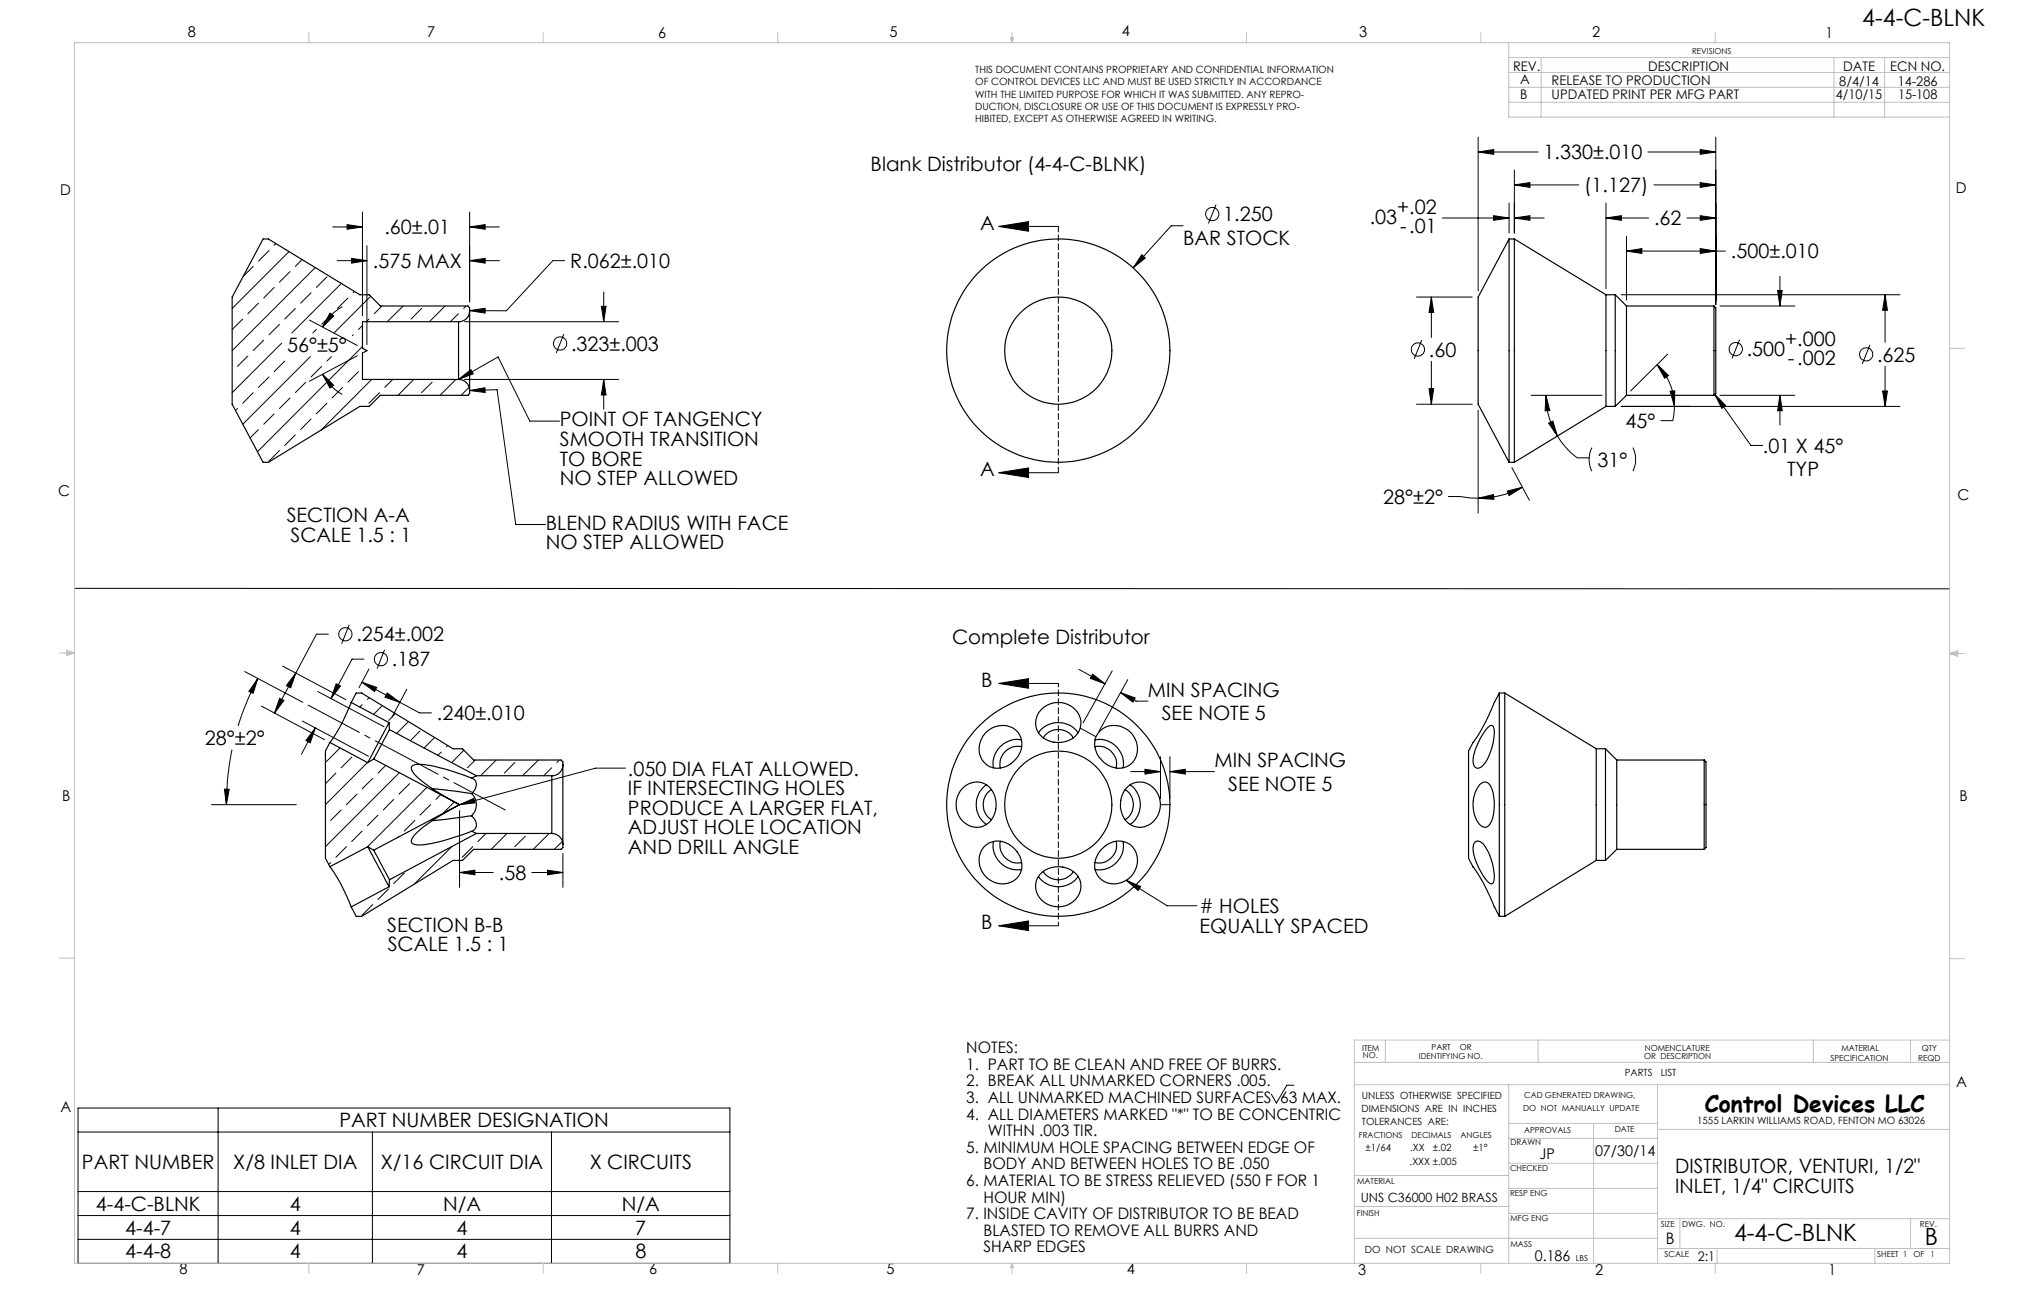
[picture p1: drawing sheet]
<svg xmlns="http://www.w3.org/2000/svg" width="432mm" height="279mm" viewBox="0 0 432 279" stroke-linecap="round" stroke-linejoin="round" font-family="sans-serif">
<g fill="none" stroke="#000" stroke-width=".21">
<path d="M315.3 32.4l3.4-.5v1zM315.3 29.2v32.9M315.3 32.4h12.8M323.1 39.4l3.3-.5v1.1zM323.1 36.3v13.4M323.1 39.4h13.7M351.6 32.4h14.4M352.8 39.4h13.2M362.7 31.9l3.3 .5-3.3 .5zM362.7 38.9l3.3 .5-3.3 .6zM366 29.2v35.8M54 56.8l-2.1 2.2"/>
<path d="M57.4 53.4l-2.3 2.3M58.9 52l-.4 .3M61.7 53.7l-12.2 12.1M61.9 57.9l-2.3 2.3M64.5 55.4l-1.5 1.4M67.2 57.1l-17.7 17.7M69.7 59.1l-2.2 2.2M71 48.4h6.3M71.9 55.6h6.4M74 47.9l3.3 .5-3.3 .5zM75 55.1l3.3 .5-3.3 .5zM77.3 45.2v22.1"/>
<path d="M78.3 52.4v21.1M100.2 48.4l3.3-.5v1zM100.2 55.6l3.3-.5v1zM100.2 55.6h6.3M100.2 45.2v19.2M100.2 48.4h6.3M120.5 55.6h-2.6l-9.9 10.7h-7.8M213.1 48.3l6.3-1v2zM213.1 48.3h12.7M243.6 54.3l.7 .7-2.5 2.1zM252.4 48.2h-2.5l-8.1 8.9M259.4 43.6l-1.6 4.1"/>
<path d="M307.7 46.5h14.2M318.6 46l3.3 .5-3.3 .5zM321.9 43.3v6.4M323.1 46.5l3.3-.5v1zM323.1 46.5h6.3M342.6 46.5l3.3-.5v1zM342.6 46.5h9.1M342.6 43.3v18.3M347 53.6l3.3-.6v1zM347 50.4v13.6M347 53.6h21.1M359.9 46.5h6.1"/>
<path d="M362.7 53l3.3 .6-3.3 .4zM362.7 46l3.3 .5-3.3 .5zM379.7 58.9v6.4M51.8 68.1l-2.3 2.2M52.9 75.9l-2.2 2.2M55.1 64.7l-2.2 2.2M56.3 72.5l-2.3 2.3M58.5 61.3l-2.2 2.3M59.6 69.2l-2.2 2.2M60.1 73.2l-10.6 10.5M60.7 77l-2.2 2.3M63 65.8l-2.3 2.3"/>
<path d="M66 68.3l10.2 5.4M66.2 76.1l-14.4 14.4M66.4 62.4l-2.3 2.3M67.5 70.3l-.8 .7M68.6 78.1l-2.2 2.3M68.8 79.8l2.4 2.4-.8 .6zM68.8 79.8l.2 .4a10.6 10.6 0 0 0 4 3.9M70.4 66.8l.8 .6-2.4 2.3zM70.7 76.1l-1 .9M70.8 66.9l-2.2 2.3M72.8 60.5l-10.5 10.5M73 65.4a10.4 10.4 0 0 0-4.2 4.3"/>
<path d="M74.2 63.6l-2.2 2.2M75.4 71.4l-.2 .2M75.6 62.2l-.2 .2M76.2 75.9l-10.2 5.4M76.5 79.3l-2.3 2.2M77.3 73.9l-22.4 22.4M77.3 69.4l-.8 .9M78.7 68.1l-.6 .5M79.1 63.2l-7.8 7.8M81.5 65.3l-1.7 1.6M86 65.3l-3.4 3.3M89.9 65.8l-2.2 2.3"/>
<path d="M95 65.3l-3.4 3.3M97.8 66.9l-1.7 1.7M99.1 68.6h32.9M99.4 65.3l-.5 .5M100.2 66.3l3.3-.5v1zM120.3 71.3l-1.6 4M128.3 65.3h1l-.5 3.3zM128.8 62.3v6.3M302.2 63.4h11.9M303.3 72.5l-1.6 4.1M305.4 63.4l.5 3.2h-1zM305.4 63.4v8.6"/>
<path d="M305.4 77.1v9.1M345.9 62.9h59.4M353.5 77.8l2.5 2.3-.9 .6zM353.5 77.8a12.7 12.7 0 0 1 3.7 8.9M355.8 75.5l-7.9 7.9M366.9 65.3h16M371.1 72.5l-1.6 4M379.2 61.9h1l-.5 3.4zM398.9 73.6l-1.6 4M402.2 62.9l.5 3.3h-1.1zM402.2 62.9v10.1M402.2 78.1v8.6"/>
<path d="M50.7 87.1l-.5 .5M54 83.7l-2.2 2.3M55.1 91.6l-1.8 1.8M57.4 80.4l-2.3 2.2M58.5 88.3l-2.2 2.2M59.6 96.1l-2.2 2.3M61.9 84.9l-2.3 2.2M63 92.7l-2.3 2.3M65.2 81.5l-2.2 2.2M66.4 89.4l-2.3 2.2M69.7 86l-2.2 2.3M73.1 82.6l-2.3 2.3"/>
<path d="M79.3 80.9l-10.8 10.8M81 83.7l-2.3 2.3M83.8 80.9l-1.7 1.7M88.3 80.9l-3.4 3.4M92.2 81.5l-2.3 2.2M97.3 80.9l-3.4 3.4M97.8 80.9l2.7-2.1 .5 .9zM97.8 80.9l8.5-4.8 6.7 13.7h6.4M99.1 80.9h32.9M100 82.6l-1.6 1.7M100.2 83.3l3.3-.6v1zM100.2 83.3l5.8-.2 4 28.8h6.4"/>
<path d="M128.8 80.9l.5 3.3h-1zM128.8 80.9v6.4M302.2 86.2h11.9M304.9 82.9h1l-.5 3.3zM315.3 87.5v21.9M322.5 99.7l3.8 7M326.6 84.3h15.2M329.8 84.3l.8 3.3h-1zM329.8 84.3a16.5 16.5 0 0 0 2.4 8.7M330.4 90.2l.9-.4 .9 3.2zM332.2 93a16.7 16.7 0 0 0 4.3 4.6h2.5M339.6 95.5a5.6 5.6 0 0 0 0 5"/>
<path d="M345.9 86.7h59.4M348.4 95.5a5.9 5.9 0 0 1 0 5M356.3 83.5l1-.1-.1 3.3zM357.2 86.7l-.3 3h-2.6M365.8 84.1l2.4 2.4-.9 .6zM365.8 84.1l7.7 10.9h2.6M366.9 84.3h16M379.7 84.3l.5 3.3h-1zM379.7 84.3v6.4M401.6 83.4h1.1l-.5 3.3zM213.1 100.8l6.3-1v2zM213.1 100.8h12.7"/>
<path d="M309 105.9h2.5l3.8 .4M315.3 106.3l3.3-.8 .1 1zM321.6 104.7l3.2-.8-2.9 1.8zM324.8 103.9a20 20 0 0 1-9.5 2.4M15.9 125.5l400.1 .1M70.1 135.3h-2.6l-8.9 16.8M74.5 133.2l-1.6 4.1M82.1 138.6l-1.6 4M49.5 159.9a57.6 57.6 0 0 0-1.2 11.7M52.2 143.2l12.4 6.6M55 144.7l-1 3.2-.9-.4zM55 144.7l-1 2a57.5 57.5 0 0 0-3.2 8.1"/>
<path d="M55.8 150.6l13.5 7.2M59.7 148.9l.9 .5-2 2.7zM60.3 142.1l13.5 7.1M63.1 143.5l-1.1 3.2-.9-.5zM64.5 153.8l14.1 7.5M67.3 155.3l-1.1 3.1-.9-.5zM67.3 155.3l-3 5.6M67.8 147.5l14.2 7.5M71.7 145.8l.9 .5-2 2.7zM72.5 159.5l-3.1 3.1M77.2 145.5l3.2 1.1-.5 .9zM77.2 145.5l8.1 4.3"/>
<path d="M77.3 150.3l-.5 .5M77.6 140.6h-2.5l-4.5 8.4M78.7 142.7l-2.1 4M78.8 148.8l-.4 .4M81.6 150.5l-1.9 1.9M82.6 147.8l2.7 2-3.2-1.1zM84.3 152.2l-1.4 1.5M85.3 149.8l4.2 2.2h2.5M86.8 147l-3.2 6M87.1 153.9l-2.5 2.5M89.6 155.9l-2 2.1M92.7 157.3l-2.2 2.2"/>
<path d="M95.5 159l-.3 .3M213.1 145.8l6.3-1.1v2.1zM213.1 145.8h12.7M230.2 142.8l5.5 3M230.5 155.3l3.3 1.8M233.1 143.8l2.6 2-3.1-1.1zM237.3 143.1l-6.2 11.1M239 147.7l3.2 1.2-.5 .9zM239 147.7l3.4 1.8h2.5M240.6 145l-6.2 11M45.1 171.6h18.1M47.9 168.3h1l-.6 3.3z"/>
<path d="M71.6 164.9l-2.2 2.2M72.8 172.8l-2.2 2.2M75 161.5l-2.2 2.3M76.2 169.4l-2.3 2.2M77.3 177.2l-2.3 2.3M78.4 162.6l-9 9M79.5 166l-2.2 2.2M80.6 173.8l-2.2 2.3M82.3 163.3l-1.7 1.6M84 170.5l-2.2 2.3M85.1 178.4l-.2 .2M85.2 164.8l-15.8 15.8"/>
<path d="M87.4 167.1l-2.3 2.3M88.5 175l-2.2 2.2M91.1 167.9l-12.7 12.7M91.9 171.6l-2.3 2.2M94 169.5l-1 1M94.1 160.4l-.7 .7M96.9 171l-2.4 2.5M98 171.6l3.1-1.3 .3 .9zM98 172.9v16.4M99 160l-2.7 2.7M101.4 162.1l-1.7 1.7M103.7 177.8l-1.7 1.7"/>
<path d="M105.9 162.1l-3.4 3.4M108.2 177.8l-3.4 3.4M109.8 162.6l-2.2 2.3M112.1 178.4l-2.3 2.2M114.9 162.1l-3.4 3.4M117.2 177.8l-3.4 3.4M117.7 163.8l-1.7 1.7M119.3 162.1l-.5 .5M119.9 179.5l-1.6 1.7M133.4 163.8h-6.3l-29.1 7.8M241.2 164.6h6.4M244.3 164.1l3.3 .5-3.3 .5z"/>
<path d="M247.6 171.6h2M247.6 161.4v9M249.6 164.6l3.3-.5v1zM249.6 161.4v9M249.6 164.6h9.5M70.6 184l-.5 .4M73.9 180.6l-2.3 2.2M79.5 192.9l-2.2 2.3M82.9 189.6l-2.3 2.2M86.3 186.2l-2.3 2.3M96.4 180.6l-8 8M98 186.1l3.3-.5v1z"/>
<path d="M98 186.1h7.2M100.9 180.6l-2.3 2.2M113.5 186.1h6.6M116.8 185.6l3.3 .5-3.3 .5zM120.1 182v7.3M213.1 197.4l6.3-1v2.1zM213.1 197.4h12.7M240.3 187.7l3 1.4-.5 .8zM240.3 187.7l8.7 5.5h6.3M16.7 236.3h139v33.2h-139zM46.5 236.3v33.2M276 231.5h-1.5l-2.2 3.8-1.1-1.9"/>
<path d="M16.7 241.4h139M16.7 254.1h139M16.7 259.3h139M79.4 241.4v28.1M117.7 241.4v28.1M16.7 264.3h139"/>
<circle cx="258.6" cy="45.7" r="1.41"/>
<circle cx="119.5" cy="73.3" r="1.42"/>
<circle cx="302.5" cy="74.6" r="1.41"/>
<circle cx="370.3" cy="74.5" r="1.42"/>
<circle cx="398.1" cy="75.6" r="1.4"/>
<circle cx="73.7" cy="135.3" r="1.41"/>
<circle cx="81.3" cy="140.6" r="1.41"/>
</g>
<path d="M225.8 48.3v52.5" fill="none" stroke="#000" stroke-width=".21" stroke-dasharray="1.3 .6" stroke-dashoffset=".1"/>
<path d="M225.8 145.7v51.7" fill="none" stroke="#000" stroke-width=".21" stroke-dasharray="1.3 .6" stroke-dashoffset=".5"/>
<path d="M107.8 172.8l-42.1-22.4" fill="none" stroke="#000" stroke-width=".21" stroke-dasharray="15.2 1.3 1.3 1.3" stroke-dashoffset="2.8"/>
<g fill="none" stroke="#c0c0c0" stroke-width=".21">
<path d="M15.9 9.1h400v260.4h-400zM65.9 6.9v2.2M115.9 6.9v2.2M165.9 6.9v2.2M215.6 8h.6l-.3 1.1zM215.7 8l.2 1.1M215.9 6.9v2.2M216 8l-.1 1.1M265.9 6.9v2.2M315.9 6.9v2.2M321.9 9.1v15.9h94M321.9 15.5h94"/>
<path d="M321.9 18.6h94M321.9 12.3h94M328.8 12.3v12.7M365.9 6.9v2.2M391.3 12.3v12.7M402.1 12.3v12.7M321.9 21.8h94M415.9 74.3h3.2M12.7 139.3h3.2M14.2 139.1l1.7 .2M14.2 138.7l1.7 .6-1.7 .5zM15.9 139.3l-1.7 .3"/>
<path d="M415.9 139.4h3.2M415.9 139.4l1.8-.6v1.2zM415.9 139.4l1.8 .3M417.7 139.2l-1.8 .2M12.7 204.4h3.2M415.9 204.5h3.2M288.9 231.4h127M288.9 226.6h127M295.6 221.8v4.8M321.9 231.4v38.1M321.9 239.6h31.7M328.2 221.8v4.8"/>
<path d="M340 239.6v29.9M353.6 231.4v38.1M386.9 221.8v4.8M407.6 221.8v4.8M415.9 221.8h-127v47.7M288.9 257.3h33M288.9 250.7h33M321.9 258.8h31.7M321.9 253.5h31.7M321.9 248.1h31.7M321.9 242.8h31.7M353.6 259.9h62.3"/>
<path d="M353.6 240.9h62.3M358.4 259.9v6.4M407.6 259.9v6.4M65.9 269.5v2.1M115.9 269.5v2.1M165.9 269.5v2.1M215.9 269.5v2.1M215.9 269.5l.3 .8h-.6zM265.9 269.5v2.1M288.9 264.1h64.7M315.9 269.5v2.1M353.6 266.3h62.3"/>
<path d="M365.9 269.5v2.1M366.3 266.3v3.2M400 266.3v3.2"/>
</g>
<g fill="#000">
<path d="M213.1 48.3l6.3-1v2zM213.1 100.8l6.3-1v2zM213.1 145.8l6.3-1.1v2.1zM213.1 197.4l6.3-1v2.1z"/>
<path d="M243.6 54.3l-1.8 2.8 2.5-2.1zM305.4 63.4l.5 3.2h-1zM304.9 82.9h1l-.5 3.3zM315.3 106.3l3.3-.8 .1 1zM321.6 104.7l3.2-.8-2.9 1.8zM315.3 32.4l3.4-.5v1zM362.7 31.9l3.3 .5-3.3 .5zM379.2 61.9h1l-.5 3.4zM379.7 84.3l.5 3.3h-1zM323.1 46.5l3.3-.5v1zM318.6 46l3.3 .5-3.3 .5zM329.8 84.3l.8 3.3h-1zM330.4 90.2l.9-.4 .9 3.2zM402.2 62.9l.5 3.3h-1.1zM401.6 83.4h1.1l-.5 3.3zM347 53.6l3.3-.6v1zM362.7 53l3.3 .6-3.3 .4zM342.6 46.5l3.3-.5v1zM362.7 46l3.3 .5-3.3 .5zM356.3 83.5l1-.1-.1 3.3zM353.5 77.8l2.5 2.3-.9 .6zM365.8 84.1l2.4 2.4-.9 .6zM323.1 39.4l3.3-.5v1.1zM362.7 38.9l3.3 .5-3.3 .6zM128.3 65.3h1l-.5 3.3zM128.8 80.9l.5 3.3h-1zM74 47.9l3.3 .5-3.3 .5zM100.2 48.4l3.3-.5v1zM70.4 66.8l.8 .6-2.4 2.3zM68.8 79.8l2.4 2.4-.8 .6zM75 55.1l3.3 .5-3.3 .5zM100.2 55.6l3.3-.5v1zM55 144.7l-1 3.2-.9-.4zM47.9 168.3h1l-.6 3.3zM98 186.1l3.3-.5v1zM116.8 185.6l3.3 .5-3.3 .5zM59.7 148.9l.9 .5-2 2.7zM63.1 143.5l-1.1 3.2-.9-.5zM67.3 155.3l-1.1 3.1-.9-.5zM71.7 145.8l.9 .5-2 2.7zM82.6 147.8l2.7 2-3.2-1.1zM77.2 145.5l3.2 1.1-.5 .9z"/>
<path d="M239 147.7l3.2 1.2-.5 .9zM233.1 143.8l2.6 2-3.1-1.1zM249.6 164.6l3.3-.5v1zM244.3 164.1l3.3 .5-3.3 .5z"/>
<path d="M240.3 187.7l3 1.4-.5 .8zM97.8 80.9l2.7-2.1 .5 .9zM100.2 83.3l3.3-.6v1zM100.2 66.3l3.3-.5v1zM98 171.6l3.1-1.3 .3 .9z"/>
</g>
<g fill="none" stroke="#000" stroke-width=".25">
<path d="M321.9 51v47.6M321.9 51l-6.6 12.4v22.8l6.6 12.4M321.9 51h1.2M323.1 51v47.6M323.1 51l19.5 11.9M97.8 68.6v12.3M97.8 68.6h-20.5v5.7l1 .5-1 .5v5.6h20.5M100.2 66.3v17M100.2 66.3a2.29 2.29 0 0 1-2.4 2.3M100.2 66.3v-.6l-.4-.4h-18.7l-2.3-2.4h-2l-19.5-11.9h-1.2l-6.6 12.4v22.8l6.6 12.4h1.2l19.5-11.9h2l2.3-2.4h18.7l.4-.4v-.6M342.6 62.9v23.8M342.6 62.9h2"/>
<path d="M344.6 62.9v23.8M344.6 62.9l2.4 2.4M347 65.3v19M347 65.3h18.7M365.7 65.3v19M365.7 65.3l.3 .4v16.9a1.6 1.6 0 0 1-.3 1.7M97.8 80.9a2.35 2.35 0 0 1 2.4 2.4M321.9 98.6h1.2M342.6 86.7l-19.5 11.9M342.6 86.7h2M347 84.3l-2.4 2.4M347 84.3h18.7"/>
<path d="M70.4 158.4l-1 1.8v22.9l1 1.8M70.4 158.4l8.1 4.3M74.9 149.8a35.9 35.9 0 0 1-4.5 8.6M74.9 149.8l1.1-2h1.2l19.5 11.9h2l2.3 2.4h18.7l.4 .4v.6M74.9 149.8l8.1 4.3M83 154.1l-4.5 8.6M83 154.1l.1 1.5M83.1 155.6l-3.4 6.3M83.1 155.6l18.5 9.9M210.3 156.3a4.4 4.4 0 0 1 7.5 1.1 5.2 5.2 0 0 1-6.7 6.1 4.5 4.5 0 0 1-.8-7.2zM217.9 157.8a5.2 5.2 0 0 0-6 6M217.9 159.3a3.8 3.8 0 0 0-4.5 4.5"/>
<path d="M221.5 156.3a5.2 5.2 0 0 1 8.5 0M222.1 151.4a4.9 4.9 0 0 1 5-1.4 4.9 4.9 0 0 1 3.5 3.9 4.4 4.4 0 0 1-5 4.5 4.2 4.2 0 0 1-3.9-2 4.2 4.2 0 0 1-.1-4.4zM222.6 157.4a3.8 3.8 0 0 1 6.4 0M233.6 159.3a3.8 3.8 0 0 1 4.5 4.5M233.6 157.8a5.2 5.2 0 0 1 6 6M234.7 155.8a4.8 4.8 0 0 1 6.7 .6 4.8 4.8 0 0 1-.2 6.6 4.8 4.8 0 0 1-6.7-1.5 4.3 4.3 0 0 1 .2-5.7zM317.2 155.4a.94 .94 0 0 1 1.4-.5 9.9 9.9 0 0 1-1 6.3l-.6 1.3a2.48 2.48 0 0 1-1.9 1.4 1.78 1.78 0 0 1-.8-2.4 15.1 15.1 0 0 1 2.9-6.1zM319.9 147.8v47.6M319.9 147.8l-1.1 2a38.2 38.2 0 0 1-4.5 8.6l-1 1.8v22.9l1 1.8a35.9 35.9 0 0 1 4.5 8.5l1.1 2M319.9 147.8h1.1M321 147.8v47.6M321 147.8l19.5 11.9"/>
<path d="M340.5 159.7v23.8M340.5 159.7h2M342.5 159.7v23.8M342.5 159.7l2.4 2.4M79.7 161.9l18.3 9.7M79.7 161.9l-1.2 .8M92.2 168.2l8.4 1.1M98 171.6a34.7 34.7 0 0 0-9.8 6.8 .94 .94 0 0 0 0 1.6 10.1 10.1 0 0 0 5.4-.4l7-2.3M98 171.6l-18.3 9.7M100.6 177.3l1 .5M100.6 174a2.03 2.03 0 0 1 .4 3.1l-.4 .2M100.6 169.3a3.3 3.3 0 0 1 0 4.7"/>
<path d="M100.6 165.9a1.52 1.52 0 0 1 .7 2.5l-.7 .9M100.6 165.9a36.2 36.2 0 0 0-11.6-2.9 .94 .94 0 0 0-1.2 1.1 10.3 10.3 0 0 0 3.9 3.8l6.3 3.7M100.6 174l-8.4 1M101.6 165.5l-1 .4M101.6 177.8l-18.5 9.8M101.6 177.8h16.1M101.6 165.5h16.1M117.7 177.8a2.35 2.35 0 0 1 2.4 2.3M117.7 165.5v12.3M120.1 163.1v17M120.1 163.1a2.29 2.29 0 0 1-2.4 2.4M205.4 168.1a4 4 0 0 1 4.1-1.1 4 4 0 0 1 2.8 3.2 4.9 4.9 0 0 1-3.3 6.2 4.8 4.8 0 0 1-4.5-2.5 4.8 4.8 0 0 1 .4-5.2z"/>
<path d="M210.5 167.4a5.2 5.2 0 0 0 0 8.5M211.5 168.4a3.8 3.8 0 0 0 0 6.4M211.9 179.5a5.2 5.2 0 0 0 6 5.9M213.4 179.4a3.8 3.8 0 0 0 4.5 4.6M238.1 179.4a3.8 3.8 0 0 1-4.5 4.6M239.6 179.5a5.1 5.1 0 0 1-6 5.9M240 168.4a3.8 3.8 0 0 1 0 6.4M240.6 167.7a4.2 4.2 0 0 1 6.9 3 4.6 4.6 0 0 1-5.5 5.6 5.1 5.1 0 0 1-2.6-6.7l.3-.7zM241.1 167.4a5.1 5.1 0 0 1 0 8.4M314.7 179.5a1.64 1.64 0 0 1 2.2 1.1 11 11 0 0 1 1.7 7.6l-.2 .3a.94 .94 0 0 1-1.1-.5 13.3 13.3 0 0 1-3-7.1l.1-.8zM315.7 167.3a1.36 1.36 0 0 1 1.5-.5 1.36 1.36 0 0 1 .9 1.2 10 10 0 0 1-.2 7.7 1.22 1.22 0 0 1-2.1 .3 7 7 0 0 1-.1-8.7zM344.9 162.1v19.1"/>
<path d="M344.9 162.1h18.7M363.6 162.1v19.1M363.6 162.1l.4 .4v18.3l-.4 .4M70.4 184.9a35.1 35.1 0 0 1 4.5 8.5M78.5 180.6l4.5 8.5M78.5 180.6l-8.1 4.3M78.5 180.6l1.2 .7M79.7 181.3l3.4 6.3M83 189.1l-8.1 4.3M83.1 187.6l-.1 1.5M120.1 180.1v.7l-.4 .4h-18.7l-2.3 2.3h-2l-19.5 11.9h-1.2l-1.1-2M209.8 180.7a4.4 4.4 0 0 1 6.7 .4 4.4 4.4 0 0 1-.3 6.8 4.9 4.9 0 0 1-6-1.1 4.9 4.9 0 0 1-.4-6.1z"/>
<path d="M221.5 186.9a5.2 5.2 0 0 0 8.5 0M221.8 186.6a5.3 5.3 0 0 1 8.6 1.1 4.6 4.6 0 0 1-6.1 5.5 4.2 4.2 0 0 1-2.5-6.6zM222.6 185.9a3.8 3.8 0 0 0 6.4 0M235.2 180.9a4.2 4.2 0 0 1 4.2-1.4 4.2 4.2 0 0 1 3.2 3.1 4.9 4.9 0 0 1-2.2 5.1 4.9 4.9 0 0 1-5.5-.2 4.4 4.4 0 0 1 .3-6.6zM319.9 195.4h1.1M340.5 183.5l-19.5 11.9M340.5 183.5h2M344.9 181.2l-2.4 2.3M344.9 181.2h18.7"/>
<circle cx="225.8" cy="74.8" r="23.8"/>
<circle cx="225.8" cy="74.8" r="11.4"/>
<circle cx="225.8" cy="171.6" r="23.8"/>
<circle cx="225.8" cy="171.6" r="11.4"/>
</g>
<g font-size="5.1">
<text x="397.3" y="5.6">4-4-C-BLNK</text>
<text x="369.9" y="264.7">4-4-C-BLNK</text>
<text x="410.6" y="265.5">B</text>
</g>
<text font-size="4.9" x="363.7" y="237.1">Control Devices LLC</text>
<g font-size="4.2">
<text x="329.3" y="34">1.330±.010</text>
<text x="185.7" y="36.5">Blank Distributor (4-4-C-BLNK)</text>
<text x="338" y="41">(1.127)</text>
<text x="261" y="47.2">1.250</text>
<text x="292.2" y="47.8">.03</text>
<text x="298.1" y="45.6">+.02</text>
<text x="82" y="50">.60±.01</text>
<text x="209.1" y="49">A</text>
<text x="252.4" y="52.3">BAR STOCK</text>
<text x="298.7" y="49.7">-.01</text>
<text x="352.9" y="48.1">.62</text>
<text x="79.5" y="57.2">.575 MAX</text>
<text x="121.7" y="57.2">R.062±.010</text>
<text x="369.3" y="55.1">.500±.010</text>
<text x="61.3" y="75.1">56°±5°</text>
<text x="121.8" y="74.8">.323±.003</text>
<text x="304.8" y="76.1">.60</text>
<text x="372.7" y="76">.500</text>
<text x="380.9" y="73.7">+.000</text>
<text x="381.4" y="77.8">-.002</text>
<text x="400.5" y="77.1">.625</text>
<text x="119.4" y="90.9">POINT OF TANGENCY</text>
<text x="119.4" y="95.1">SMOOTH TRANSITION</text>
<text x="346.8" y="91.3">45°</text>
<text x="119.4" y="99.3">TO BORE</text>
<text x="209.1" y="101.5">A</text>
<text x="340.8" y="99.6">31°</text>
<text x="376.1" y="96.6">.01 X 45°</text>
<text x="381.3" y="101.6">TYP</text>
<text x="119.4" y="103.5">NO STEP ALLOWED</text>
<text x="295.1" y="107.5">28°±2°</text>
<text x="61.2" y="111.3">SECTION A-A</text>
<text x="116.5" y="112.9">BLEND RADIUS WITH FACE</text>
<text x="62" y="115.5">SCALE 1.5 : 1</text>
<text x="116.5" y="117.1">NO STEP ALLOWED</text>
<text x="76" y="136.8">.254±.002</text>
<text x="203.1" y="137.3">Complete Distributor</text>
<text x="83.6" y="142.1">.187</text>
<text x="209.3" y="146.5">B</text>
<text x="244.9" y="148.6">MIN SPACING</text>
<text x="93.2" y="153.6">.240±.010</text>
<text x="247.8" y="153.7">SEE NOTE 5</text>
<text x="43.7" y="159">28°±2°</text>
<text x="134" y="165.5">.050 DIA FLAT ALLOWED.</text>
<text x="259.1" y="163.6">MIN SPACING</text>
<text x="134" y="169.6">IF INTERSECTING HOLES</text>
<text x="134" y="173.8">PRODUCE A LARGER FLAT,</text>
<text x="262" y="168.7">SEE NOTE 5</text>
<text x="134" y="178">ADJUST HOLE LOCATION</text>
<text x="134" y="182.1">AND DRILL ANGLE</text>
<text x="106.4" y="187.7">.58</text>
<text x="255.9" y="194.8"># HOLES</text>
<text x="82.6" y="198.7">SECTION B-B</text>
<text x="82.7" y="202.9">SCALE 1.5 : 1</text>
<text x="209.3" y="198.2">B</text>
<text x="255.9" y="199">EQUALLY SPACED</text>
<text x="72.4" y="240.4">PART NUMBER DESIGNATION</text>
<text x="17.5" y="249.3">PART NUMBER</text>
<text x="49.8" y="249.3">X/8 INLET DIA</text>
<text x="81.2" y="249.3">X/16 CIRCUIT DIA</text>
<text x="125.8" y="249.3">X CIRCUITS</text>
<text x="357.4" y="250.2">DISTRIBUTOR, VENTURI, 1/2&quot;</text>
<text x="357.4" y="254.4">INLET, 1/4&quot; CIRCUITS</text>
<text x="20.4" y="258.2">4-4-C-BLNK</text>
<text x="26.7" y="263.3">4-4-7</text>
<text x="61.8" y="258.2">4</text>
<text x="61.8" y="263.3">4</text>
<text x="94.5" y="258.2">N/A</text>
<text x="97.4" y="263.3">4</text>
<text x="132.7" y="258.2">N/A</text>
<text x="135.5" y="263.3">7</text>
<text x="26.7" y="268.4">4-4-8</text>
<text x="61.8" y="268.4">4</text>
<text x="97.4" y="268.4">4</text>
<text x="135.5" y="268.4">8</text>
</g>
<g font-size="3.4">
<text x="206.1" y="224.6">NOTES:</text>
<text x="206.1" y="228.2">1. PART TO BE CLEAN AND FREE OF BURRS.</text>
<text x="206.1" y="231.7">2. BREAK ALL UNMARKED CORNERS .005.</text>
<text x="206.1" y="235.2">3. ALL UNMARKED MACHINED SURFACES 63 MAX.</text>
<text x="206.1" y="238.8">4. ALL DIAMETERS MARKED &quot;*&quot; TO BE CONCENTRIC</text>
<text x="206.1" y="245.9">5. MINIMUM HOLE SPACING BETWEEN EDGE OF</text>
<text x="210.7" y="242.3">WITHN .003 TIR.</text>
<text x="209.8" y="249.4">BODY AND BETWEEN HOLES TO BE .050</text>
<text x="206.1" y="252.9">6. MATERIAL TO BE STRESS RELIEVED (550 F FOR 1</text>
<text x="209.8" y="256.5">HOUR MIN)</text>
<text x="206.1" y="260">7. INSIDE CAVITY OF DISTRIBUTOR TO BE BEAD</text>
<text x="209.8" y="263.6">BLASTED TO REMOVE ALL BURRS AND</text>
<text x="209.8" y="267.1">SHARP EDGES</text>
<text x="355.4" y="265.2">B</text>
</g>
<g font-size="3.2">
<text x="40" y="7.9">8</text>
<text x="91.1" y="7.9">7</text>
<text x="140.4" y="8.1">6</text>
<text x="189.8" y="7.9">5</text>
<text x="239.3" y="7.6">4</text>
<text x="289.9" y="7.9">3</text>
<text x="339.7" y="7.9">2</text>
<text x="389.5" y="8.1">1</text>
<text x="12.8" y="41.6">D</text>
<text x="417.3" y="41.1">D</text>
<text x="12.4" y="105.7">C</text>
<text x="417.6" y="106.5">C</text>
<text x="13.3" y="170.9">B</text>
<text x="418.1" y="170.8">B</text>
<text x="417.3" y="231.9">A</text>
<text x="12.9" y="237.2">A</text>
<text x="38.3" y="271.8">8</text>
<text x="88.9" y="272">7</text>
<text x="138.5" y="271.8">6</text>
<text x="189.1" y="271.8">5</text>
<text x="240.4" y="271.8">4</text>
<text x="289.7" y="272">3</text>
<text x="340.3" y="272">2</text>
<text x="390.1" y="272">1</text>
</g>
<g font-size="3.1">
<text x="328.5" y="247.1">JP</text>
<text x="340.3" y="246.5">07/30/14</text>
<text x="327.5" y="269">0.186</text>
</g>
<g font-size="2.8">
<text x="322.8" y="15.1">REV.</text>
<text x="324.3" y="18">A</text>
<text x="351.6" y="15.2">DESCRIPTION</text>
<text x="393.2" y="15.2">DATE</text>
<text x="403.3" y="15.2">ECN NO.</text>
<text x="324.3" y="21.2">B</text>
<text x="331" y="18.2">RELEASE TO PRODUCTION</text>
<text x="331" y="21.2">UPDATED PRINT PER MFG PART</text>
<text x="391.7" y="21.2">4/10/15</text>
<text x="392.4" y="18.4">8/4/14</text>
<text x="404.9" y="18.4">14-286</text>
<text x="404.9" y="21.2">15-108</text>
<text x="362.2" y="269">2:1</text>
</g>
<text font-size="2.7" x="290.3" y="256.3">UNS C36000 H02 BRASS</text>
<g font-size="2.1">
<text x="208.1" y="15.6">THIS DOCUMENT CONTAINS PROPRIETARY AND CONFIDENTIAL INFORMATION</text>
<text x="208.1" y="18.2">OF CONTROL DEVICES LLC AND MUST BE USED STRICTLY IN ACCORDANCE</text>
<text x="208.1" y="20.8">WITH THE LIMITED PURPOSE FOR WHICH IT WAS SUBMITTED. ANY REPRO-</text>
<text x="208.1" y="23.4">DUCTION, DISCLOSURE OR USE OF THIS DOCUMENT IS EXPRESSLY PRO-</text>
<text x="208.1" y="26">HIBITED, EXCEPT AS OTHERWISE AGREED IN WRITING.</text>
<text x="346.6" y="229.4">PARTS</text>
<text x="354.3" y="229.4">LIST</text>
<text x="290.5" y="237.1">DIMENSIONS ARE IN INCHES</text>
<text x="290.6" y="234.5">UNLESS OTHERWISE SPECIFIED</text>
<text x="290.6" y="239.9">TOLERANCES ARE:</text>
<text x="362.1" y="239.8">1555 LARKIN WILLIAMS ROAD, FENTON MO 63026</text>
<text x="291.3" y="245.5">±1/64</text>
<text x="300.8" y="245.5">.XX</text>
<text x="305.7" y="245.5">±.02</text>
<text x="314.3" y="245.5">±1°</text>
<text x="300.7" y="248.5">.XXX ±.005</text>
<text x="291.2" y="267.1">DO NOT SCALE DRAWING</text>
</g>
<g font-size="1.8">
<text x="361" y="11.5">REVISIONS</text>
<text x="290.6" y="224.1">ITEM</text>
<text x="290.8" y="225.7">NO.</text>
<text x="302.7" y="225.9">IDENTIFYING NO.</text>
<text x="305.4" y="223.9">PART</text>
<text x="311.4" y="223.9">OR</text>
<text x="350.8" y="226">OR DESCRIPTION</text>
<text x="350.9" y="224.1">NOMENCLATURE</text>
<text x="390.5" y="226.3">SPECIFICATION</text>
<text x="392.9" y="224.2">MATERIAL</text>
<text x="409.2" y="226.2">REQD</text>
<text x="410" y="224.1">QTY</text>
<text x="325" y="236.9">DO NOT MANUALLY UPDATE</text>
<text x="325.2" y="234.1">CAD GENERATED DRAWING,</text>
<text x="289.9" y="242.7">FRACTIONS</text>
<text x="301.2" y="242.7">DECIMALS</text>
<text x="311.6" y="242.7">ANGLES</text>
<text x="322.2" y="244.3">DRAWN</text>
<text x="325.2" y="241.6">APPROVALS</text>
<text x="344.5" y="241.4">DATE</text>
<text x="322.1" y="249.8">CHECKED</text>
<text x="289.5" y="252.6">MATERIAL</text>
<text x="322.1" y="255.1">RESP ENG</text>
<text x="289.5" y="259.3">FINISH</text>
<text x="322.2" y="260.5">MFG ENG</text>
<text x="354.3" y="261.8">SIZE</text>
<text x="358.9" y="261.7">DWG. NO.</text>
<text x="409.6" y="261.8">REV.</text>
<text x="322.2" y="266">MASS</text>
<text x="336.2" y="269">LBS</text>
<text x="355.1" y="268.2">SCALE</text>
<text x="400.5" y="268.1">SHEET 1</text>
<text x="408.2" y="268.1">OF</text>
<text x="411.8" y="268.1">1</text>
</g>
</svg>
